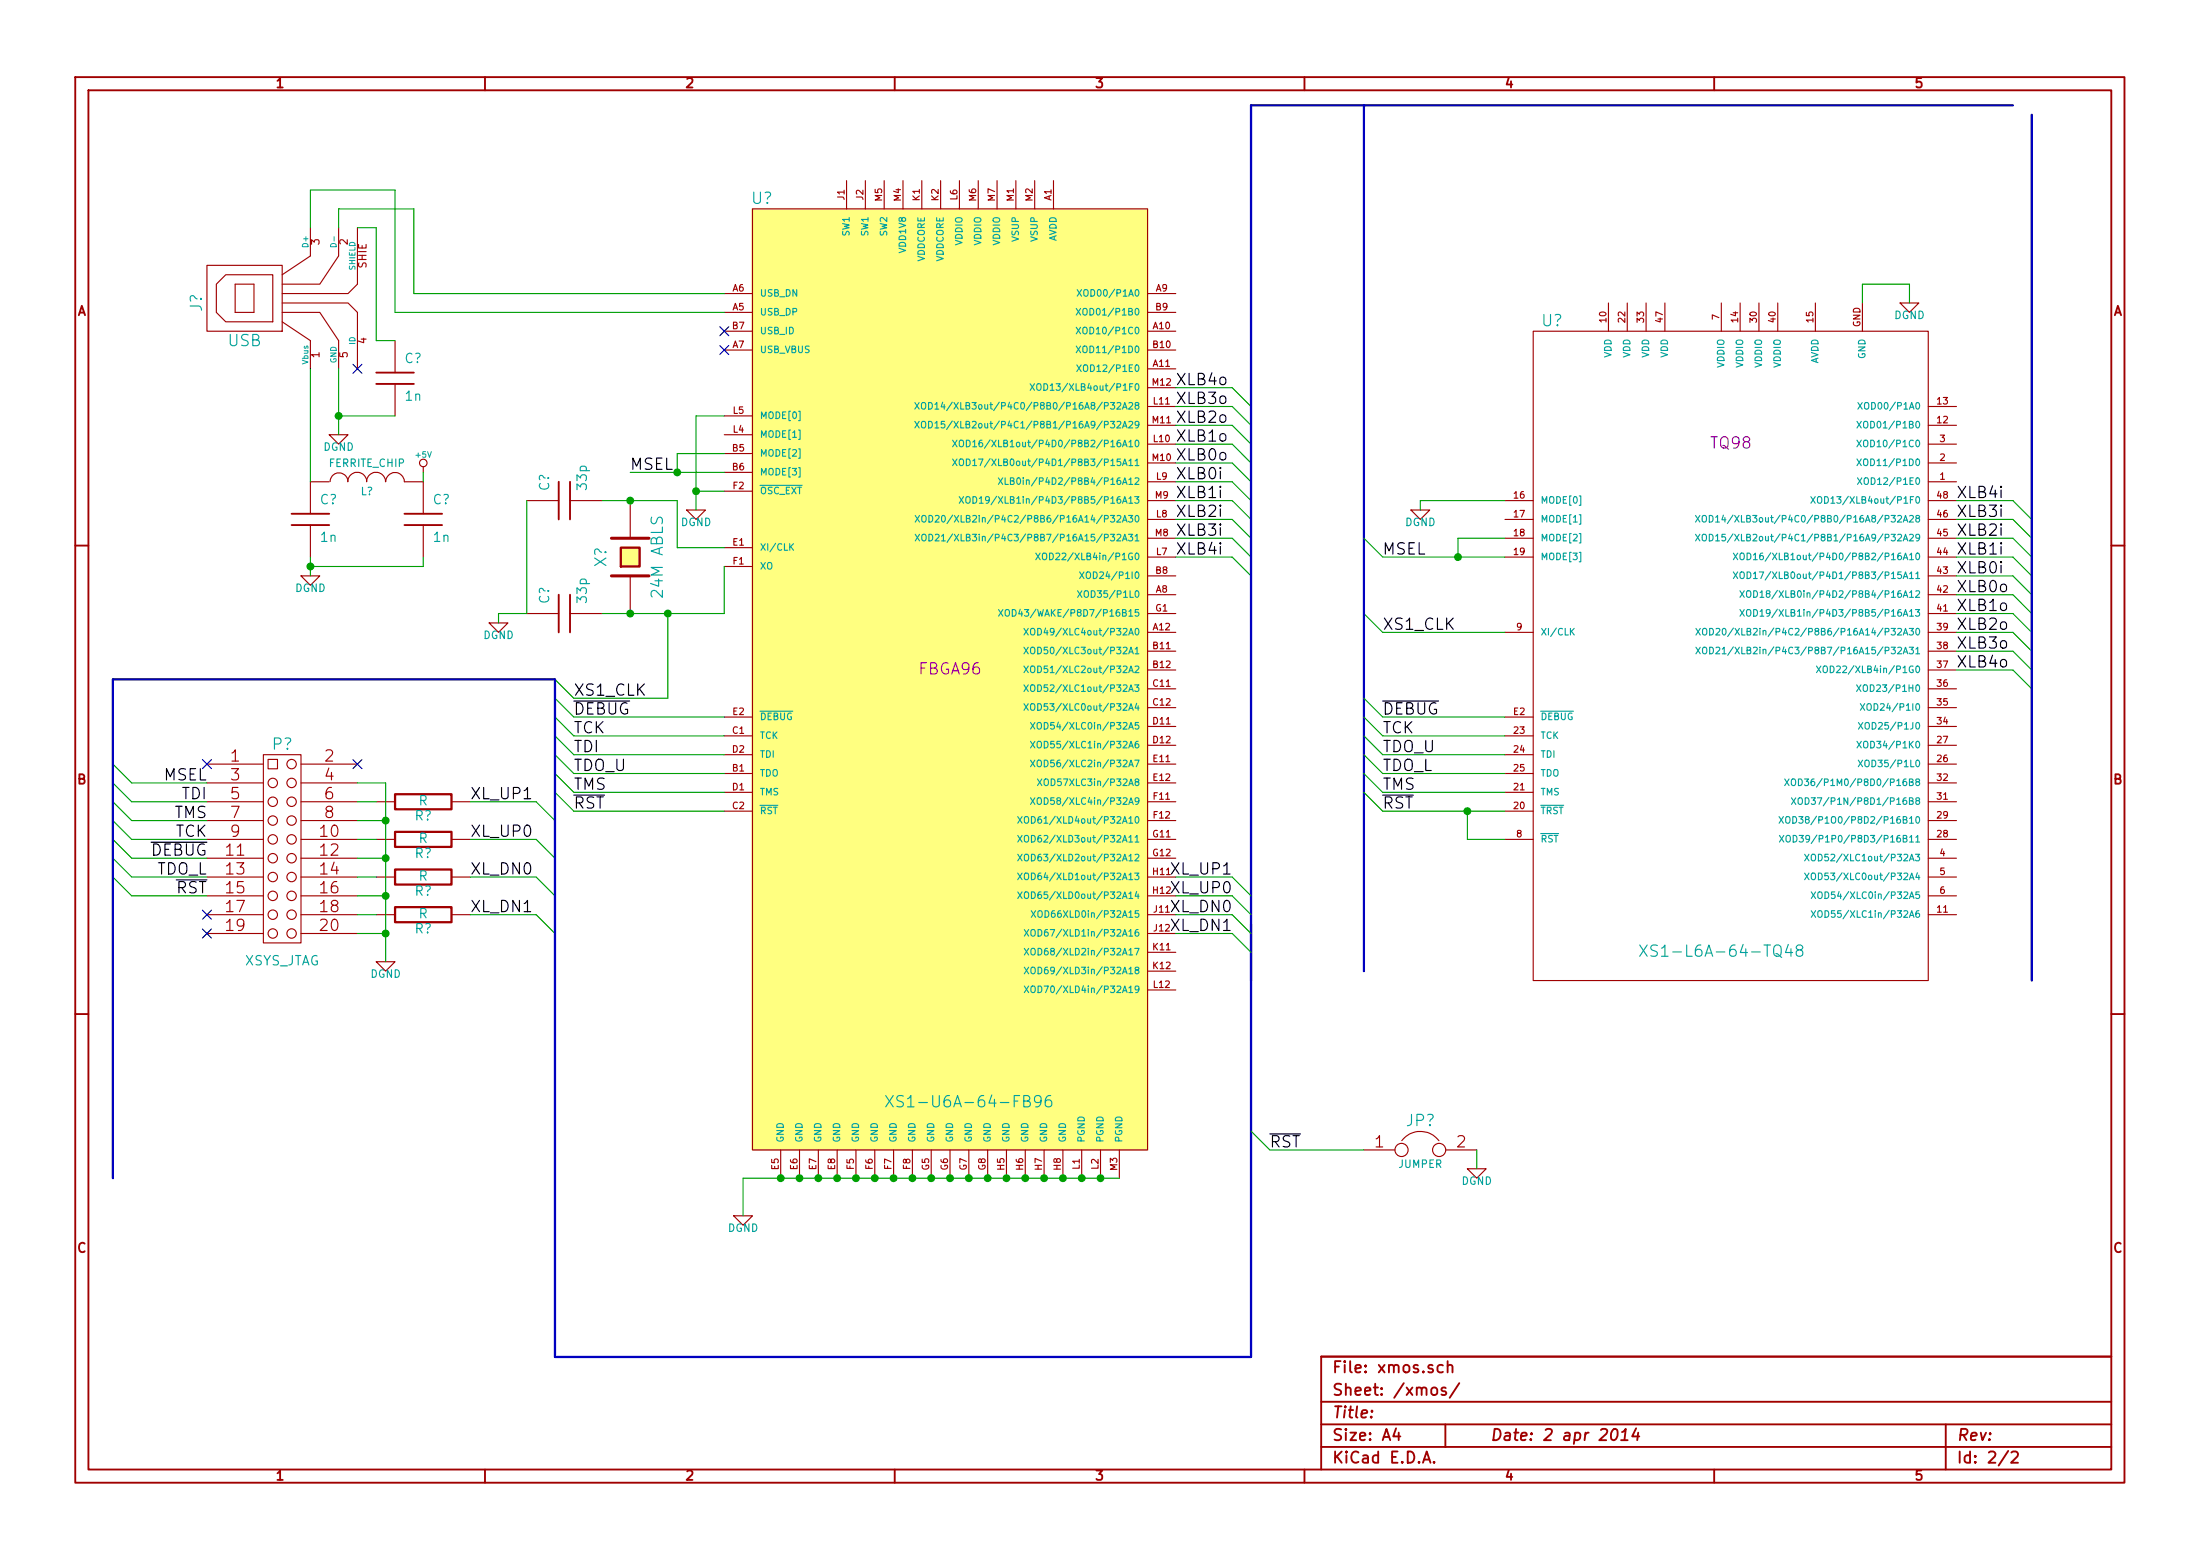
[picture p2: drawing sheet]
<svg xmlns="http://www.w3.org/2000/svg" width="297mm" height="210mm" viewBox="0 0 297 210" stroke-linecap="round" stroke-linejoin="round" font-family="sans-serif">
<g fill="none" stroke="#a00000" stroke-width=".25">
<path d="M10.2 10.4h276.6v189.7h-276.6zM11.9 12.2h273.2v186.1h-273.2zM65.5 10.4v1.8M120.8 10.4v1.8M176.1 10.4v1.8M231.4 10.4v1.8M50.8 51.8h5.1M50.8 50.3h5.1M10.2 73.6h1.7M39.4 70.9h5M39.4 69.3h5M54.6 70.9h5.1"/>
<path d="M54.6 69.3h5.1M75.4 65v5.1M77 65v5.1M285.1 73.6h1.7M75.4 80.3v5M77 80.3v5M10.2 136.8h1.7M285.1 136.8h1.7M65.5 198.3v1.8M120.8 198.3v1.8M176.1 198.3v1.8M178.4 189.2h106.7"/>
<path d="M178.4 195.3h106.7M178.4 192.2h106.7M185.2 190.4h.1l-.1 .1v-.1v.1M188.5 192.8l-.4 1h1M188.8 193.3v1.1M192.1 197.4l.5-1.5 .5 1.5M192.3 197h.7M193.3 187.4a.42 .42 0 0 1 .4-.2 .42 .42 0 0 1 .4 .3v.5a.43 .43 0 0 1-.5 .3 .43 .43 0 0 1-.4-.3zM193.6 197.3h.1l-.1 .1-.1-.1h.1v.1M194.8 184.3a.48 .48 0 0 0-.6 0l-.1 .6a.48 .48 0 0 0 .7 .2M195.1 192.2v3.1M195.2 187.3l-.4-.1-.2 .3 .1 .2 .5 .1 .1 .2-.1 .2-.1 .1-.5-.1"/>
<path d="M195.5 184.3a.38 .38 0 0 1 .6 .1v.8M195.5 183.7v1.5M197 186.7l-1.3 1.9M217.8 193a.35 .35 0 0 1 .3-.2 .35 .35 0 0 1 .3 .3 .87 .87 0 0 1-.6 1.3l-.1-.1a1.14 1.14 0 0 1 .1-1.3zM218.9 194.4h.9M219 193.3l.5-.5-.2 1.6M220.9 192.8l-.5 1h.9M221.2 193.3l-.1 1.1M231.4 198.3v1.8M262.7 192.2v6.1M271.1 195.8l-1.3 2M271.6 196l.2-.1h.4l.2 .1 .1 .3-.1 .2-.9 .9h1"/>
<path d="M285.1 183.1h-106.7v15.2"/>
</g>
<g fill="none" stroke="#a00000" stroke-width=".15">
<path d="M27.9 35.8h10.2v8.9h-10.2zM30.5 37.1h6.3v6.3h-6.3l-1.3-1.2v-3.9zM31.7 38.3v3.9zM31.7 38.3h2.6zM34.3 38.3v3.9zM41.9 30.7v3.8l-3.8 2.6M45.7 30.7v3.8l-2.5 3.8h-5.1M48.3 30.7v7.6l-1.3 1.3h-8.9M97.8 39.6h3.8M101.6 28.2h53.3v127h-53.3zM114.3 24.4v3.8M116.8 24.4v3.8"/>
<path d="M119.4 24.4v3.8M121.9 24.4v3.8M124.5 24.4v3.8M127 24.4v3.8M129.5 24.4v3.8M132.1 24.4v3.8M134.6 24.4v3.8M137.2 24.4v3.8M139.7 24.4v3.8M142.2 24.4v3.8M154.9 39.6h3.8M31.7 42.2h2.6z"/>
<path d="M31.7 42.2h.1M38.1 43.4l3.8 2.6v3.8M38.1 40.9h8.9l1.3 1.3v7.6M38.1 42.2h5.1l2.5 3.8v3.8M44.4 58.7h2.6l-1.3 1.2zM53.3 46v4.3M53.3 51.8v4.3M97.8 58.7h3.8M97.8 42.2h3.8M97.8 56.1h3.8M97.8 47.2h3.8M97.8 44.7h3.8"/>
<path d="M154.9 42.2h3.8M154.9 47.2h3.8M154.9 44.7h3.8M154.9 59.9h3.8M154.9 49.8h3.8M154.9 54.9h3.8M154.9 57.4h3.8M154.9 52.3h3.8M207 44.7h53.3v87.6h-53.3zM217.2 40.9v3.8M219.7 40.9v3.8M222.2 40.9v3.8"/>
<path d="M224.8 40.9v3.8M232.4 40.9v3.8M234.9 40.9v3.8M237.5 40.9v3.8M240 40.9v3.8M245.1 40.9v3.8M251.5 40.9v3.8M256.5 40.9h2.6l-1.3 1.3zM260.3 59.9h3.9M260.3 54.9h3.9M260.3 57.4h3.9M40.6 77.7h2.6l-1.3 1.3z"/>
<path d="M41.9 70.9v4.3M44.4 65h-2.5v4.3M44.6 65a1.19 1.19 0 0 1 1.2-1.2 1.19 1.19 0 0 1 1.2 1.2M47 65a1.27 1.27 0 0 1 1.2-1.3 1.27 1.27 0 0 1 1.3 1.3M49.5 65a1.27 1.27 0 0 1 1.3-1.3 1.27 1.27 0 0 1 1.2 1.3M52.1 65a1.24 1.24 0 0 1 1.3-1.2 1.24 1.24 0 0 1 1.2 1.2M54.6 65h2.5v4.3M57.1 63v.7M57.1 70.9v4.3M71.1 67.6h4.3M77 67.6h4.3M85.1 67.6v5"/>
<path d="M85.1 77.7v5.1M92.7 68.8h2.5l-1.2 1.3zM97.8 73.9h3.8M97.8 76.4h3.8M97.8 66.3h3.8M97.8 61.2h3.8M97.8 63.7h3.8M154.9 75.2h3.8M154.9 77.7h3.8M154.9 70.1h3.8M154.9 72.6h3.8M154.9 65h3.8"/>
<path d="M154.9 67.6h3.8M154.9 62.5h3.8M190.5 68.8h2.5l-1.2 1.3zM203.2 75.2h3.8M203.2 70.1h3.8M203.2 72.6h3.8M203.2 67.6h3.8M260.3 75.2h3.9M260.3 77.7h3.9M260.3 70.1h3.9M260.3 72.6h3.9M260.3 65h3.9"/>
<path d="M260.3 67.6h3.9M260.3 62.5h3.9M66 84.1h2.6l-1.3 1.2zM71.1 82.8h4.3M77 82.8h4.3M97.8 99.3h3.8M97.8 96.8h3.8M154.9 82.8h3.8M154.9 80.3h3.8M154.9 87.9h3.8M154.9 93h3.8M154.9 98h3.8"/>
<path d="M154.9 85.3h3.8M154.9 90.4h3.8M154.9 95.5h3.8M203.2 99.3h3.8M203.2 96.8h3.8M203.2 85.3h3.8M260.3 82.8h3.9M260.3 80.3h3.9M260.3 87.9h3.9M260.3 93h3.9M260.3 98h3.9M260.3 85.3h3.9"/>
<path d="M260.3 90.4h3.9M260.3 95.5h3.9M27.9 103.1h7.7M27.9 108.2h7.7M27.9 113.3h7.7M27.9 118.4h7.7M27.9 105.7h7.7M27.9 110.7h7.7M27.9 115.8h7.7M35.6 101.8h5v25.4h-5zM36.2 102.5h1.3v1.3h-1.3zM40.6 103.1h7.7"/>
<path d="M40.6 108.2h7.7M40.6 113.3h7.7M40.6 118.4h7.7M40.6 105.7h7.7M40.6 110.7h7.7M40.6 115.8h7.7M50.8 108.2h2.5M50.8 113.3h2.5M50.8 118.4h2.5M61 108.2h2.5M61 113.3h2.5M61 118.4h2.5"/>
<path d="M97.8 104.4h3.8M97.8 106.9h3.8M97.8 109.5h3.8M97.8 101.8h3.8M154.9 103.1h3.8M154.9 108.2h3.8M154.9 113.3h3.8M154.9 118.4h3.8M154.9 100.6h3.8M154.9 105.7h3.8M154.9 110.7h3.8M154.9 115.8h3.8"/>
<path d="M203.2 104.4h3.8M203.2 106.9h3.8M203.2 109.5h3.8M203.2 101.8h3.8M203.2 113.3h3.8M260.3 103.1h3.9M260.3 108.2h3.9M260.3 113.3h3.9M260.3 118.4h3.9M260.3 100.6h3.9M260.3 105.7h3.9M260.3 110.7h3.9"/>
<path d="M260.3 115.8h3.9M27.9 123.4h7.7M27.9 120.9h7.7M27.9 126h7.7M40.6 123.4h7.7M40.6 120.9h7.7M40.6 126h7.7M50.8 129.8h2.5l-1.2 1.3zM50.8 123.4h2.5M61 123.4h2.5M154.9 123.4h3.8M154.9 128.5h3.8"/>
<path d="M154.9 120.9h3.8M154.9 126h3.8M154.9 131.1h3.8M154.9 133.6h3.8M260.3 123.4h3.9M260.3 120.9h3.9M105.4 155.2v3.8M107.9 155.2v3.8M110.5 155.2v3.8M113 155.2v3.8M115.6 155.2v3.8M118.1 155.2v3.8"/>
<path d="M120.6 155.2v3.8M123.2 155.2v3.8M125.7 155.2v3.8M128.3 155.2v3.8M130.8 155.2v3.8M133.3 155.2v3.8M135.9 155.2v3.8M138.4 155.2v3.8M141 155.2v3.8M143.5 155.2v3.8M146 155.2v3.8M148.6 155.2v3.8"/>
<path d="M151.1 155.2v3.8M184.1 155.2h4.2M189.3 153.9a3.2 3.2 0 0 1 5 0M195.2 155.2h4.2M198.1 157.7h2.6l-1.3 1.3zM99.1 164.1h2.5l-1.3 1.2z"/>
<circle cx="57.2" cy="62.5" r=".51"/>
<circle cx="36.8" cy="113.3" r=".63"/>
<circle cx="36.8" cy="110.7" r=".63"/>
<circle cx="36.8" cy="108.2" r=".63"/>
<circle cx="36.8" cy="118.4" r=".63"/>
<circle cx="36.8" cy="115.8" r=".63"/>
<circle cx="36.8" cy="105.7" r=".63"/>
<circle cx="39.4" cy="113.3" r=".63"/>
<circle cx="39.4" cy="108.2" r=".63"/>
<circle cx="39.4" cy="103.1" r=".63"/>
<circle cx="39.4" cy="115.8" r=".63"/>
<circle cx="39.4" cy="110.7" r=".63"/>
<circle cx="39.4" cy="118.4" r=".63"/>
<circle cx="39.4" cy="105.7" r=".63"/>
<circle cx="36.8" cy="120.9" r=".63"/>
<circle cx="36.8" cy="123.4" r=".63"/>
<circle cx="36.8" cy="126" r=".63"/>
<circle cx="39.4" cy="123.4" r=".63"/>
<circle cx="39.4" cy="126" r=".63"/>
<circle cx="39.4" cy="120.9" r=".63"/>
<circle cx="189.2" cy="155.2" r=".89"/>
<circle cx="194.3" cy="155.2" r=".89"/>
</g>
<g fill="#ffff80" stroke="#ffff80" stroke-width=".25">
<path d="M101.6 28.2h53.3v127h-53.3z"/>
<path d="M83.8 73.9h2.6v2.5h-2.6z"/>
</g>
<g fill="none" stroke="#00a0a0" stroke-width=".15">
<path d="M145.4 39.1l.6 .9M146 39.1l-.6 .9M123.5 54.3l.6 .9M123.5 56.9l.6 .9M124.1 54.3l-.6 .9M124.1 56.9l-.6 .9M124.4 54.5l.2-.2 .3 .1a.6 .6 0 0 1-.1 .8 .31 .31 0 0 1-.4-.3zM124.4 57l.2-.1h.3a.6 .6 0 0 1-.1 .9 .31 .31 0 0 1-.4-.4zM125.4 54.3a.46 .46 0 0 1 .5 .3 .46 .46 0 0 1-.2 .6h-.3zM125.4 56.9a.46 .46 0 0 1 .5 .2 .46 .46 0 0 1-.2 .6l-.3 .1zM126.2 54.6l.3-.3v.9M126.2 57.1l.3-.2v.9"/>
<path d="M126.2 55.2h.5M126.2 57.8h.5M127.3 54.3l-.2 .6h.5M127.5 54.6v.6M127.5 56.9h-.4v.4l.3-.1 .2 .2v.2l-.2 .2-.3-.1M128.6 54.3l-.8 1.1M128.6 56.8l-.8 1.2M128.6 59.4l.6 .9M129.2 59.4l-.6 .9M129.5 59.5l.2-.1h.3a.6 .6 0 0 1-.1 .9 .31 .31 0 0 1-.4-.3zM130.5 59.4a.46 .46 0 0 1 .5 .3 .46 .46 0 0 1-.2 .5l-.3 .1zM131.3 59.7l.3-.3v.9"/>
<path d="M132.6 59.4h-.3a.67 .67 0 0 0 0 .9l.3-.1 .1-.3-.2-.2h-.2l-.1 .2M139.1 51.8l.6 .9M139.7 51.8l-.6 .9M140 51.9l.2-.1h.2a.6 .6 0 0 1 0 .9 .31 .31 0 0 1-.4-.3zM145.3 41.6l.6 .9M145.3 44.2l.6 .9M145.3 46.7l.6 .9M145.4 49.2l.6 .9M145.9 41.6l-.6 .9M145.9 44.2l-.6 .9M145.9 46.7l-.6 .9M146 49.2l-.6 .9"/>
<path d="M153.4 54.7l-.1-.1v-.2h.4l.1 .1-.1 .1-.4 .1v.2v.2l.1 .1h.2l.2-.2v-.1l-.2-.2M153.8 57.2l-.2 .2h-.3v-.5h.3l.2 .1-.1 .5-.2 .3h-.2M250.7 59.4l.6 .9M250.7 56.9l.6 .9M250.9 54.3l.5 .9M251.3 59.4l-.6 .9M251.3 56.9l-.6 .9M251.4 54.3l-.5 .9M102.6 65.5h5.7M106.8 73.8l.3 .5M107.1 73.4l-.5 .5M123.6 69.6l.6 .9"/>
<path d="M123.6 72.1l.6 .9M124.2 69.6l-.6 .9M124.2 72.1l-.6 .9M124.5 69.7l.2-.1h.2a.6 .6 0 0 1-.1 .9 .31 .31 0 0 1-.3-.4zM124.5 72.2l.2-.1h.2a.6 .6 0 0 1-.1 .9 .31 .31 0 0 1-.3-.3zM125.4 69.6a.46 .46 0 0 1 .5 .2 .46 .46 0 0 1-.1 .6l-.4 .1zM125.4 72.1a.46 .46 0 0 1 .5 .3 .46 .46 0 0 1-.1 .5l-.4 .1zM126.3 69.6h.4l.1 .2-.6 .7h.6M126.3 72.2l.4-.1 .1 .3-.6 .6h.6M127.1 72.4l.3-.3v.9M127.1 73h.5M127.3 69.6a.47 .47 0 0 1 .3 .4 .47 .47 0 0 1-.3 .5 .63 .63 0 0 1 0-.9z"/>
<path d="M128.6 69.5l-.7 1.2M128.6 72.1l-.7 1.1M128.6 61.9l.6 .9M129.2 61.9l-.6 .9M129.5 67l.6 .9M129.6 62h.4a.6 .6 0 0 1-.1 .8 .31 .31 0 0 1-.4-.3v-.4zM130.1 67l-.6 .9M130.5 61.9a.46 .46 0 0 1 .5 .3 .46 .46 0 0 1-.2 .6h-.3zM130.5 67.1h.4a.6 .6 0 0 1-.1 .8 .31 .31 0 0 1-.4-.3v-.4zM131.3 62.2l.3-.3v.9M131.3 60.3h.6M131.3 62.8h.6"/>
<path d="M131.4 67a.46 .46 0 0 1 .5 .3 .46 .46 0 0 1-.2 .6h-.3zM132.1 61.9h.6l-.4 .9M132.2 67.3l.3-.3v.9M132.2 67.9h.5M133.6 67.4l-.2 .2-.3-.1v-.4l.3-.1 .2 .2-.1 .5-.2 .2h-.2M134.8 64.5l.6 .9M135.4 64.5l-.6 .9M135.7 64.5v.9h.4M136.4 64.9h.4l.1-.2v-.1l-.5-.1v.9h.4l.1-.1v-.2l-.2-.2M137.4 64.6l.1-.1a.47 .47 0 0 1 .3 .4 .47 .47 0 0 1-.3 .5l-.2-.2zM139.9 74.6l.5 .9M140.4 74.6l-.5 .9"/>
<path d="M140.8 74.8l.1-.2 .3 .1a.6 .6 0 0 1-.1 .8 .31 .31 0 0 1-.4-.3zM145.5 79.7l.6 .9M145.8 77.2l.6 .9M146.1 79.7l-.6 .9M146.4 77.2l-.6 .9M153.3 73h.5M153.3 62.8h.5M228.9 72.1l.6 .9M228.9 69.6l.6 .9M229.5 72.1l-.6 .9M229.5 69.6l-.6 .9M229.8 72.2l.2-.1h.3a.6 .6 0 0 1-.1 .9 .31 .31 0 0 1-.4-.3z"/>
<path d="M229.8 69.7l.2-.1h.3a.6 .6 0 0 1-.1 .9 .31 .31 0 0 1-.4-.4zM230.8 72.1a.46 .46 0 0 1 .5 .3 .46 .46 0 0 1-.2 .5l-.3 .1zM230.8 69.6a.46 .46 0 0 1 .5 .2 .46 .46 0 0 1-.2 .6l-.3 .1zM231.6 72.4l.3-.3v.9M231.6 69.8l.3-.2v.9M231.6 73h.6M231.6 70.5h.6M232.7 69.5l-.2 .6h.5M232.9 69.8v.7M232.9 72.1h-.4v.4l.1-.1 .3 .1 .1 .3-.2 .2-.3-.1M234 72.1l-.8 1.1M234 69.5l-.8 1.2"/>
<path d="M234 77.2l.6 .9M234 74.6l.6 .9M234.6 77.2l-.6 .9M234.6 74.6l-.6 .9M234.9 79.7l.6 .9M234.9 77.3l.2-.1h.3a.6 .6 0 0 1-.1 .9 .31 .31 0 0 1-.4-.3zM234.9 74.8l.2-.2 .3 .1a.6 .6 0 0 1-.1 .8 .31 .31 0 0 1-.4-.3zM235.5 79.7l-.6 .9M235.8 79.9l.2-.2 .3 .1a.6 .6 0 0 1-.1 .8 .31 .31 0 0 1-.4-.3zM235.9 77.2a.46 .46 0 0 1 .5 .3 .46 .46 0 0 1-.2 .5l-.3 .1zM235.9 74.6a.46 .46 0 0 1 .5 .3 .46 .46 0 0 1-.2 .6h-.3zM236.8 77.4l.2-.2v.9"/>
<path d="M236.8 74.9l.2-.3v.9M236.8 78.1h.5M236.8 75.5h.5M236.8 79.7a.46 .46 0 0 1 .5 .3 .46 .46 0 0 1-.2 .6h-.3zM237.5 77.2h.6l-.4 .9M237.6 80l.3-.3v.9M238 74.6l-.3 .1a.67 .67 0 0 0 0 .8l.3-.1 .1-.2-.2-.2h-.2l-.1 .2M244.5 67l.6 .9M245.1 67l-.6 .9M245.4 67.2l.2-.2 .2 .1a.6 .6 0 0 1 0 .8 .31 .31 0 0 1-.4-.3zM250.7 61.9l.6 .9M250.8 64.5l.6 .9"/>
<path d="M251.3 61.9l-.6 .9M251.4 64.5l-.6 .9M258.7 78.1h.5M258.8 69.9l-.1-.1v-.2h.4l.1 .1-.1 .1-.4 .2v.1v.3l.1 .1h.2l.2-.2v-.2l-.2-.2M259.2 72.5l-.2 .1h-.3v-.4l.3-.1 .2 .2-.1 .5-.2 .2h-.2M102.6 96h4.4M134.8 82.3l.6 .9M135.4 82.3l-.6 .9M135.7 82.4l.2-.1h.3a.6 .6 0 0 1-.1 .9 .31 .31 0 0 1-.4-.4zM136.7 82.3a.46 .46 0 0 1 .5 .2 .46 .46 0 0 1-.2 .6l-.3 .1zM138.3 87.3l.5 .9M138.3 92.4l.5 .9"/>
<path d="M138.3 84.8l.5 .9M138.3 89.9l.5 .9M138.3 95l.5 .9M138.8 87.3l-.5 .9M138.8 92.4l-.5 .9M138.8 84.8l-.5 .9M138.8 89.9l-.5 .9M138.8 95l-.5 .9M139.1 97.5l.6 .9M139.2 90l.1-.1h.3a.6 .6 0 0 1-.1 .9 .31 .31 0 0 1-.4-.3zM139.2 95.1l.1-.1h.3a.6 .6 0 0 1-.1 .9 .31 .31 0 0 1-.4-.4zM139.3 87.4h.3a.6 .6 0 0 1-.1 .8 .31 .31 0 0 1-.4-.3l.1-.4z"/>
<path d="M139.3 92.5h.3a.6 .6 0 0 1-.1 .8 .31 .31 0 0 1-.4-.3l.1-.4zM139.3 84.8h.3a.6 .6 0 0 1-.1 .9 .31 .31 0 0 1-.4-.3l.1-.5zM139.7 97.5l-.6 .9M140.1 97.6l.1-.1h.3a.6 .6 0 0 1-.1 .9 .31 .31 0 0 1-.4-.3zM208 96h4.4M212.2 85.2l.3 .5M212.5 84.8l-.5 .5M229 87.3l.6 .9M229 84.8l.6 .9M229.6 87.3l-.6 .9M229.6 84.8l-.6 .9M229.9 87.5l.2-.2 .2 .1a.6 .6 0 0 1 0 .8 .31 .31 0 0 1-.4-.3z"/>
<path d="M229.9 84.9l.2-.1h.2a.6 .6 0 0 1 0 .9 .31 .31 0 0 1-.4-.3zM230.8 87.3a.46 .46 0 0 1 .6 .3 .46 .46 0 0 1-.2 .6h-.4zM230.8 84.8a.46 .46 0 0 1 .6 .3 .46 .46 0 0 1-.2 .5l-.4 .1zM231.7 87.4h.4l.1 .2-.6 .6h.6M231.7 84.9l.4-.1 .1 .3-.6 .6h.6M232.5 87.6l.3-.3v.9M232.5 88.2h.5M232.6 84.9l.1-.1a.47 .47 0 0 1 .4 .4 .47 .47 0 0 1-.4 .5l-.1-.2zM234 87.3l-.7 1.1M234 84.8l-.7 1.1M234.9 82.3l.6 .9M235.5 82.3l-.6 .9"/>
<path d="M235.8 82.4l.2-.1h.3a.6 .6 0 0 1-.1 .9 .31 .31 0 0 1-.4-.4zM236.8 82.3a.46 .46 0 0 1 .5 .2 .46 .46 0 0 1-.2 .6l-.3 .1zM237.6 82.5l.3-.2v.9M237.6 83.2h.6M237.6 80.6h.6M238.6 80.1l-.1-.1v-.2h.4l.1 .1-.1 .1-.3 .1-.1 .2v.2l.1 .1h.2l.2-.2v-.1l-.2-.2M239 82.6l-.2 .2h-.2l-.1-.5h.3l.2 .1-.1 .5-.2 .3h-.1M245.3 89.9l.5 .9M245.8 89.9l-.5 .9M246.2 90l.2-.1h.2a.6 .6 0 0 1-.1 .9 .31 .31 0 0 1-.3-.3zM250.7 92.4l.6 .9M250.9 97.5l.6 .9"/>
<path d="M251.2 95l.6 .9M251.3 92.4l-.6 .9M251.5 97.5l-.6 .9M251.8 95l-.6 .9M258.7 88.2h.5M102.6 108.7h2.4M137.4 112.7l.6 .9M137.4 117.8l.6 .9M137.4 110.2l.6 .9M137.4 115.3l.6 .9M138 112.7l-.6 .9M138 117.8l-.6 .9"/>
<path d="M138 110.2l-.6 .9M138 115.3l-.6 .9M138.3 112.9l.2-.2 .3 .1a.6 .6 0 0 1-.1 .8 .31 .31 0 0 1-.4-.3zM138.3 118l.2-.2 .3 .1a.6 .6 0 0 1-.1 .8 .31 .31 0 0 1-.4-.3zM138.3 110.3l.2-.1h.3a.6 .6 0 0 1-.1 .9 .31 .31 0 0 1-.4-.3zM138.3 115.4l.2-.1h.3a.6 .6 0 0 1-.1 .9 .31 .31 0 0 1-.4-.3zM139.1 102.6l.6 .9M139.1 107.7l.6 .9M139.1 100l.6 .9M139.7 102.6l-.6 .9M139.7 107.7l-.6 .9M139.7 100l-.6 .9"/>
<path d="M140.1 102.7l.1-.1h.3a.6 .6 0 0 1-.1 .9 .31 .31 0 0 1-.4-.3zM140.1 105.1l.6 .9M140.2 107.7h.3a.6 .6 0 0 1-.1 .9 .31 .31 0 0 1-.4-.4l.1-.4zM140.2 100.1h.3a.6 .6 0 0 1-.1 .8 .31 .31 0 0 1-.4-.3l.1-.4zM140.7 105.1l-.6 .9M141 105.3l.2-.2 .2 .1a.6 .6 0 0 1 0 .8 .31 .31 0 0 1-.4-.3zM208 108.7h3.1M208 112.5h2.4M240.2 110.2l.6 .9M240.3 112.7l.5 .9M240.8 110.2l-.6 .9M240.8 112.7l-.5 .9"/>
<path d="M241 105.1l.6 .9M241.1 110.3l.2-.1h.3a.6 .6 0 0 1-.1 .9 .31 .31 0 0 1-.4-.3zM241.3 112.8h.3a.6 .6 0 0 1-.1 .8 .31 .31 0 0 1-.4-.3l.1-.4zM241.6 105.1l-.6 .9M241.9 105.3l.2-.2 .2 .1a.6 .6 0 0 1-.1 .8 .31 .31 0 0 1-.3-.3zM241.9 107.7l.6 .9M242.1 110.2a.46 .46 0 0 1 .5 .3 .46 .46 0 0 1-.2 .5l-.3 .1zM242.1 112.7a.46 .46 0 0 1 .5 .3 .46 .46 0 0 1-.1 .6h-.4zM242.5 107.7l-.6 .9M242.8 107.8l.2-.1h.2a.6 .6 0 0 1 0 .9 .31 .31 0 0 1-.4-.4zM242.8 105.1a.46 .46 0 0 1 .5 .3 .46 .46 0 0 1-.1 .6h-.4zM242.9 110.2h.5l-.3 .3 .3 .1v.4l-.1 .1-.4-.1"/>
<path d="M242.9 112.7h.6l-.3 .4 .2 .1v.3l-.1 .1-.4-.1M243.6 105.1h.6l-.3 .4h.2v.4l-.1 .1-.4-.1M243.7 115.3l.5 .9M243.7 117.8l.5 .9M243.7 107.7a.46 .46 0 0 1 .6 .2 .46 .46 0 0 1-.2 .6l-.4 .1zM244.2 115.3l-.5 .9M244.2 117.8l-.5 .9M244.6 118l.2-.2 .2 .1a.6 .6 0 0 1-.1 .8 .31 .31 0 0 1-.3-.3zM244.7 115.3h.3a.6 .6 0 0 1-.1 .9 .31 .31 0 0 1-.3-.3v-.5zM250.7 100l.6 .9M250.9 102.6l.6 .9M251.3 100l-.6 .9"/>
<path d="M251.5 102.6l-.6 .9M137.4 120.4l.6 .9M138 120.4l-.6 .9M138.3 128l.6 .9M138.3 125.4l.6 .9M138.3 130.5l.6 .9M138.3 133.1l.6 .9M138.3 120.5l.2-.1h.3a.6 .6 0 0 1-.1 .9 .31 .31 0 0 1-.4-.4zM138.9 128l-.6 .9M138.9 125.4l-.6 .9M138.9 130.5l-.6 .9M138.9 133.1l-.6 .9"/>
<path d="M139.2 128.1l.2-.1h.2a.6 .6 0 0 1 0 .9 .31 .31 0 0 1-.4-.3zM139.2 125.6l.2-.2 .2 .1a.6 .6 0 0 1 0 .8 .31 .31 0 0 1-.4-.3zM139.2 130.7l.2-.2 .2 .1a.6 .6 0 0 1 0 .8 .31 .31 0 0 1-.4-.3zM139.2 133.2l.2-.1h.2a.6 .6 0 0 1 0 .9 .31 .31 0 0 1-.4-.4zM139.2 122.9l.6 .9M139.8 122.9l-.6 .9M140.2 123l.1-.1h.3a.6 .6 0 0 1-.1 .9 .31 .31 0 0 1-.4-.3zM221.4 127.5l1 1.6M222.4 127.5l-1 1.6M241.5 127.5l-.4 1h.9M241.8 128v1.1M242.8 128.2l-.3-.3 .1-.2a.48 .48 0 0 1 .7 0l.1 .2a.47 .47 0 0 1-.6 .3l-.3 .3v.3a.48 .48 0 0 0 .5 .3 .48 .48 0 0 0 .4-.3v-.3l-.3-.3"/>
<path d="M244.6 120.4l.5 .9M244.6 122.9l.5 .9M245.1 120.4l-.5 .9M245.1 122.9l-.5 .9M245.5 120.5l.1-.1h.3a.6 .6 0 0 1-.1 .9 .31 .31 0 0 1-.4-.4zM245.5 123l.1-.1h.3a.6 .6 0 0 1-.1 .9 .31 .31 0 0 1-.4-.3zM119.6 147.8l1 1.6M120.6 147.8l-1 1.6M122 147.9a.62 .62 0 0 0-.8 .1 .36 .36 0 0 0 .2 .6 .53 .53 0 0 1 .6 .5l-.1 .1a.68 .68 0 0 1-.8 .1M140.6 148.5l-.1 .2a.5 .5 0 0 1-.8-.2l.1-.5a.48 .48 0 0 1 .7 0 1.16 1.16 0 0 1-.2 1.3l-.5 .1M141.9 147.8a.62 .62 0 0 0-.8 .7v.6a.48 .48 0 0 0 .5 .3 .48 .48 0 0 0 .4-.3l-.1-.5a.48 .48 0 0 0-.7 0l-.1 .1"/>
</g>
<g fill="none" stroke="#00a000" stroke-width=".15">
<path d="M41.9 30.7v-5.1h11.4v16.6h44.5M45.7 30.7v-2.5h10.2v11.4h41.9M48.3 30.7h2.5v15.3h2.5M41.9 49.8v15.2M45.7 49.8v8.9M45.7 56.1h7.6M97.8 56.1h-3.8v12.7M158.7 52.3h7.7l2.5 2.6M158.7 54.9h7.7l2.5 2.5M158.7 57.4h7.7l2.5 2.5M158.7 59.9h7.7l2.5 2.6M251.5 40.9v-2.6h6.3v2.6"/>
<path d="M41.9 75.2v2.5M57.1 63.7v1.3M57.1 75.2v1.2h-15.2M71.1 67.6v15.2h-3.8v1.3M81.3 67.6h10.1v6.3h6.4M85.1 63.7h12.7M91.4 61.2h6.4M94 66.3h3.8M97.8 76.4v6.4h-16.5M158.7 62.5h7.7l2.5 2.5M158.7 65h7.7l2.5 2.6M158.7 67.6h7.7l2.5 2.5"/>
<path d="M158.7 70.1h7.7l2.5 2.5M158.7 72.6h7.7l2.5 2.6M158.7 75.2h7.7l2.5 2.5M184.1 72.6l2.6 2.6h16.5M203.2 67.6h-11.4v1.2M203.2 72.6h-6.4v2.6M264.2 67.6h7.6l2.5 2.5M264.2 70.1h7.6l2.5 2.5M264.2 72.6h7.6l2.5 2.6M264.2 75.2h7.6l2.5 2.5M264.2 77.7h7.6l2.5 2.6M74.9 94.2l2.6 2.6h20.3"/>
<path d="M74.9 96.8l2.6 2.5h20.3M74.9 99.3l2.6 2.5h20.3M90.2 82.8v11.4h-12.7l-2.6-2.5M184.1 82.8l2.6 2.5h16.5M184.1 99.3l2.6 2.5h16.5M184.1 96.8l2.6 2.5h16.5M184.1 94.2l2.6 2.6h16.5M264.2 80.3h7.6l2.5 2.5M264.2 82.8h7.6l2.5 2.5M264.2 85.3h7.6l2.5 2.6M264.2 87.9h7.6l2.5 2.5M264.2 90.4h7.6l2.5 2.6"/>
<path d="M15.2 103.1l2.6 2.6h10.1M15.2 105.7l2.6 2.5h10.1M15.2 108.2l2.6 2.5h10.1M15.2 110.7l2.6 2.6h10.1M15.2 113.3l2.6 2.5h10.1M15.2 115.8l2.6 2.6h10.1M15.2 118.4l2.6 2.5h10.1M48.3 118.4h2.5M48.3 115.8h3.8M48.3 113.3h2.5M48.3 110.7h3.8M48.3 108.2h2.5"/>
<path d="M48.3 105.7h3.8v24.1M63.5 108.2h8.9l2.5 2.5M63.5 113.3h8.9l2.5 2.5M63.5 118.4h8.9l2.5 2.5M74.9 101.8l2.6 2.6h20.3M74.9 104.4l2.6 2.5h20.3M74.9 106.9l2.6 2.6h20.3M158.7 118.4h7.7l2.5 2.5M184.1 106.9l2.6 2.6h16.5M184.1 104.4l2.6 2.5h16.5M184.1 101.8l2.6 2.6h16.5M198.1 109.5v3.8h5.1"/>
<path d="M48.3 120.9h3.8M48.3 126h3.8M48.3 123.4h2.5M63.5 123.4h8.9l2.5 2.6M158.7 120.9h7.7l2.5 2.5M158.7 126h7.7l2.5 2.5M158.7 123.4h7.7l2.5 2.6M151.1 159h-50.8v5.1M168.9 152.6l2.5 2.6h12.7M199.4 155.2v2.5"/>
</g>
<path d="M77.5 94.6h7.5M186.7 94.6h7.5M20.4 113.7h7.5M23.8 118.7h4.1M77.5 107.3h4.1M186.7 107.3h4.1M171.4 153h4.2" fill="none" stroke="#000" stroke-width=".15"/>
<path d="M83.8 73.9h2.6v2.5h-2.6zM53.3 107.2h7.7v2h-7.7zM53.3 112.3h7.7v2h-7.7zM53.3 117.3h7.7v2.1h-7.7zM53.3 122.4h7.7v2.1h-7.7z" fill="none" stroke="#a00000" stroke-width=".3"/>
<g fill="none" stroke="#0000c0" stroke-width=".15">
<path d="M47.7 49.2l1.2 1.2M48.9 49.2l-1.2 1.2M97.2 44.1l1.2 1.2M97.2 46.6l1.2 1.2M98.4 44.1l-1.2 1.2M98.4 46.6l-1.2 1.2M27.3 102.5l1.2 1.2M28.5 102.5l-1.2 1.2M47.7 102.5l1.2 1.2M48.9 102.5l-1.2 1.2M27.3 125.4l1.2 1.2M27.3 122.8l1.2 1.2"/>
<path d="M28.5 122.8l-1.2 1.2M28.5 125.4l-1.2 1.2"/>
</g>
<path d="M82.5 77.7h5.1M82.5 72.6h5.1" fill="none" stroke="#a00000" stroke-width=".41"/>
<g fill="#00a000" stroke="#00a000" stroke-width=".25">
<circle cx="105.4" cy="159" r=".41"/>
<circle cx="107.9" cy="159" r=".41"/>
<circle cx="110.5" cy="159" r=".41"/>
<circle cx="113" cy="159" r=".41"/>
<circle cx="115.6" cy="159" r=".41"/>
<circle cx="118.1" cy="159" r=".41"/>
<circle cx="120.6" cy="159" r=".41"/>
<circle cx="123.2" cy="159" r=".41"/>
<circle cx="125.7" cy="159" r=".41"/>
<circle cx="128.3" cy="159" r=".41"/>
<circle cx="130.8" cy="159" r=".41"/>
<circle cx="133.3" cy="159" r=".41"/>
<circle cx="135.9" cy="159" r=".41"/>
<circle cx="138.4" cy="159" r=".41"/>
<circle cx="141" cy="159" r=".41"/>
<circle cx="143.5" cy="159" r=".41"/>
<circle cx="146" cy="159" r=".41"/>
<circle cx="148.6" cy="159" r=".41"/>
<circle cx="94" cy="66.3" r=".41"/>
<circle cx="45.7" cy="56.1" r=".41"/>
<circle cx="41.9" cy="76.4" r=".41"/>
<circle cx="52.1" cy="110.7" r=".41"/>
<circle cx="52.1" cy="115.8" r=".41"/>
<circle cx="52.1" cy="120.9" r=".41"/>
<circle cx="52.1" cy="126" r=".41"/>
<circle cx="85.1" cy="67.6" r=".41"/>
<circle cx="85.1" cy="82.8" r=".41"/>
<circle cx="91.4" cy="63.7" r=".41"/>
<circle cx="196.8" cy="75.2" r=".41"/>
<circle cx="198.1" cy="109.5" r=".41"/>
<circle cx="90.2" cy="82.8" r=".41"/>
</g>
<path d="M184.1 14.2v116.9M271.8 14.2h-102.9v168.9h-94v-91.4h-59.7v67.3M274.3 15.5v116.8" fill="none" stroke="#0000c0" stroke-width=".3"/>
<g font-size="2.1" fill="#00a0a0">
<text x="101.5" y="27.6">U?</text>
<text x="27.4" y="42.1" transform="rotate(-90 27.4 42.1)">J?</text>
<text x="30.8" y="46.8">USB</text>
<text x="208.2" y="44.1">U?</text>
<text x="82" y="76.5" transform="rotate(-90 82 76.5)">X?</text>
<text x="89.6" y="80.4" transform="rotate(-90 89.6 80.4)">24M ABLS</text>
<text x="36.8" y="101.3">P?</text>
<text x="223.5" y="129.2">XS1-L6A-64-TQ48</text>
<text x="121.8" y="149.5">XS1-U6A-64-FB96</text>
<text x="189.8" y="152.1">JP?</text>
</g>
<g font-size="2.1">
<text x="158.7" y="52.1">XLB4o</text>
<text x="158.7" y="54.6">XLB3o</text>
<text x="158.7" y="57.1">XLB2o</text>
<text x="158.7" y="59.7">XLB1o</text>
<text x="85.1" y="63.5">MSEL</text>
<text x="158.7" y="62.2">XLB0o</text>
<text x="158.7" y="64.8">XLB0i</text>
<text x="158.7" y="67.3">XLB1i</text>
<text x="158.7" y="69.8">XLB2i</text>
<text x="264.2" y="67.3">XLB4i</text>
<text x="264.2" y="69.8">XLB3i</text>
<text x="158.7" y="72.4">XLB3i</text>
<text x="158.7" y="74.9">XLB4i</text>
<text x="186.7" y="74.9">MSEL</text>
<text x="264.2" y="72.4">XLB2i</text>
<text x="264.2" y="74.9">XLB1i</text>
<text x="264.2" y="77.5">XLB0i</text>
<text x="264.2" y="80">XLB0o</text>
<text x="264.2" y="82.5">XLB1o</text>
<text x="186.7" y="85.1">XS1_CLK</text>
<text x="264.2" y="85.1">XLB2o</text>
<text x="264.2" y="87.6">XLB3o</text>
<text x="77.5" y="94">XS1_CLK</text>
<text x="264.2" y="90.2">XLB4o</text>
<text x="77.5" y="96.5">DEBUG</text>
<text x="77.5" y="99.1">TCK</text>
<text x="77.5" y="101.6">TDI</text>
<text x="186.7" y="96.5">DEBUG</text>
<text x="186.7" y="99.1">TCK</text>
<text x="186.7" y="101.6">TDO_U</text>
<text x="22" y="105.4">MSEL</text>
<text x="24.5" y="107.9">TDI</text>
<text x="63.5" y="107.9">XL_UP1</text>
<text x="77.5" y="106.7">TMS</text>
<text x="77.5" y="104.1">TDO_U</text>
<text x="186.7" y="104.1">TDO_L</text>
<text x="186.7" y="106.7">TMS</text>
<text x="23.5" y="110.5">TMS</text>
<text x="23.6" y="113">TCK</text>
<text x="63.5" y="113">XL_UP0</text>
<text x="77.5" y="109.2">RST</text>
<text x="186.7" y="109.2">RST</text>
<text x="20.3" y="115.6">DEBUG</text>
<text x="21" y="118.1">TDO_L</text>
<text x="63.5" y="118.1">XL_DN0</text>
<text x="158.3" y="118.1">XL_UP1</text>
<text x="23.7" y="120.6">RST</text>
<text x="63.5" y="123.2">XL_DN1</text>
<text x="158.2" y="123.2">XL_DN0</text>
<text x="158.2" y="125.7">XL_DN1</text>
<text x="158.3" y="120.6">XL_UP0</text>
<text x="171.4" y="154.9">RST</text>
</g>
<g font-size="2.1" fill="#a000a0">
<text x="231" y="60.6">TQ98</text>
<text x="124.1" y="91.1">FBGA96</text>
</g>
<g font-size="2.1" fill="#a00000">
<text x="31.2" y="102.9">1</text>
<text x="31.2" y="105.4">3</text>
<text x="31.2" y="107.9">5</text>
<text x="43.9" y="102.9">2</text>
<text x="43.9" y="105.4">4</text>
<text x="43.9" y="107.9">6</text>
<text x="31.2" y="110.5">7</text>
<text x="31.2" y="113">9</text>
<text x="43.3" y="113">10</text>
<text x="43.9" y="110.5">8</text>
<text x="30.6" y="115.6">11</text>
<text x="30.6" y="118.1">13</text>
<text x="43.3" y="115.6">12</text>
<text x="43.3" y="118.1">14</text>
<text x="30.6" y="120.6">15</text>
<text x="30.6" y="123.2">17</text>
<text x="30.6" y="125.7">19</text>
<text x="43.3" y="125.7">20</text>
<text x="43.3" y="120.6">16</text>
<text x="43.3" y="123.2">18</text>
<text x="185.6" y="154.9">1</text>
<text x="196.7" y="154.9">2</text>
<text x="179.9" y="185.4">File: xmos.sch</text>
<text x="179.9" y="191.5">Title:</text>
<text x="179.9" y="188.4">Sheet: /xmos/</text>
<text x="179.9" y="197.6">KiCad E.D.A.</text>
<text x="179.9" y="194.5">Size: A4</text>
<text x="201.2" y="194.5">Date: 2 apr 2014</text>
<text x="264.2" y="194.5">Rev:</text>
<text x="264.2" y="197.6">Id: 2/2</text>
</g>
<g font-size="1.8" fill="#a00000">
<text x="37.3" y="11.9">1</text>
<text x="92.7" y="11.9">2</text>
<text x="148" y="11.9">3</text>
<text x="203.3" y="11.9">4</text>
<text x="258.6" y="11.9">5</text>
<text x="10.4" y="42.7">A</text>
<text x="285.3" y="42.7">A</text>
<text x="10.4" y="105.9">B</text>
<text x="285.3" y="105.9">B</text>
<text x="10.4" y="169.1">C</text>
<text x="285.3" y="169.1">C</text>
<text x="37.3" y="199.8">1</text>
<text x="92.7" y="199.8">2</text>
<text x="148" y="199.8">3</text>
<text x="203.3" y="199.8">4</text>
<text x="258.6" y="199.8">5</text>
</g>
<g font-size="1.8" fill="#00a0a0">
<text x="54.6" y="49.1">C?</text>
<text x="54.8" y="54.1">1n</text>
<text x="43.2" y="68.1">C?</text>
<text x="58.4" y="68.1">C?</text>
<text x="74.2" y="66.3" transform="rotate(-90 74.2 66.3)">C?</text>
<text x="79.3" y="66" transform="rotate(-90 79.3 66)">33p</text>
<text x="43.3" y="73.2">1n</text>
<text x="58.6" y="73.2">1n</text>
<text x="74.2" y="81.5" transform="rotate(-90 74.2 81.5)">C?</text>
<text x="79.3" y="81.2" transform="rotate(-90 79.3 81.2)">33p</text>
<text x="56" y="110.8">R?</text>
<text x="56.5" y="108.8">R</text>
<text x="56.5" y="113.8">R</text>
<text x="56" y="115.9">R?</text>
<text x="56.5" y="118.9">R</text>
<text x="56" y="120.9">R?</text>
<text x="56.5" y="124">R</text>
<text x="32.9" y="130.3">XSYS_JTAG</text>
<text x="56" y="126">R?</text>
</g>
<g font-size="1.4" fill="#a00000">
<text x="43.2" y="33" transform="rotate(-90 43.2 33)">3</text>
<text x="47" y="33" transform="rotate(-90 47 33)">2</text>
<text x="49.5" y="36.2" transform="rotate(-90 49.5 36.2)">SHIE</text>
<text x="49.5" y="46.3" transform="rotate(-90 49.5 46.3)">4</text>
<text x="43.2" y="48.3" transform="rotate(-90 43.2 48.3)">1</text>
<text x="47" y="48.3" transform="rotate(-90 47 48.3)">5</text>
</g>
<g font-size="1.4" fill="#00a0a0">
<text x="255.7" y="43.1">DGND</text>
<text x="43.6" y="60.9">DGND</text>
<text x="44.4" y="63.1">FERRITE_CHIP</text>
<text x="48.7" y="66.9">L?</text>
<text x="91.9" y="71">DGND</text>
<text x="189.7" y="71">DGND</text>
<text x="39.8" y="79.9">DGND</text>
<text x="65.2" y="86.3">DGND</text>
<text x="50" y="132">DGND</text>
<text x="188.8" y="157.7">JUMPER</text>
<text x="197.3" y="159.9">DGND</text>
<text x="98.2" y="166.3">DGND</text>
</g>
<g font-size="1.2" fill="#a00000">
<text x="114" y="27" transform="rotate(-90 114 27)">J1</text>
<text x="116.6" y="27" transform="rotate(-90 116.6 27)">J2</text>
<text x="119.1" y="27.1" transform="rotate(-90 119.1 27.1)">M5</text>
<text x="121.7" y="27.1" transform="rotate(-90 121.7 27.1)">M4</text>
<text x="124.2" y="27.1" transform="rotate(-90 124.2 27.1)">K1</text>
<text x="126.7" y="27.1" transform="rotate(-90 126.7 27.1)">K2</text>
<text x="129.3" y="27" transform="rotate(-90 129.3 27)">L6</text>
<text x="131.8" y="27.1" transform="rotate(-90 131.8 27.1)">M6</text>
<text x="134.4" y="27.1" transform="rotate(-90 134.4 27.1)">M7</text>
<text x="136.9" y="27.1" transform="rotate(-90 136.9 27.1)">M1</text>
<text x="139.4" y="27.1" transform="rotate(-90 139.4 27.1)">M2</text>
<text x="142" y="27.1" transform="rotate(-90 142 27.1)">A1</text>
<text x="98.9" y="41.9">A5</text>
<text x="98.9" y="39.4">A6</text>
<text x="156.1" y="39.4">A9</text>
<text x="156.1" y="41.9">B9</text>
<text x="98.9" y="47">A7</text>
<text x="98.9" y="44.4">B7</text>
<text x="155.7" y="44.4">A10</text>
<text x="155.7" y="47">B10</text>
<text x="216.9" y="43.5" transform="rotate(-90 216.9 43.5)">10</text>
<text x="219.5" y="43.5" transform="rotate(-90 219.5 43.5)">22</text>
<text x="222" y="43.5" transform="rotate(-90 222 43.5)">33</text>
<text x="224.5" y="43.5" transform="rotate(-90 224.5 43.5)">47</text>
<text x="232.2" y="43.1" transform="rotate(-90 232.2 43.1)">7</text>
<text x="234.7" y="43.5" transform="rotate(-90 234.7 43.5)">14</text>
<text x="237.2" y="43.5" transform="rotate(-90 237.2 43.5)">30</text>
<text x="239.8" y="43.5" transform="rotate(-90 239.8 43.5)">40</text>
<text x="244.9" y="43.5" transform="rotate(-90 244.9 43.5)">15</text>
<text x="251.2" y="44.2" transform="rotate(-90 251.2 44.2)">GND</text>
<text x="155.7" y="52.1">M12</text>
<text x="155.7" y="49.5">A11</text>
<text x="99" y="58.4">L4</text>
<text x="99" y="55.9">L5</text>
<text x="155.7" y="57.1">M11</text>
<text x="155.8" y="59.7">L10</text>
<text x="155.8" y="54.6">L11</text>
<text x="261.6" y="57.1">12</text>
<text x="261.6" y="54.6">13</text>
<text x="261.9" y="59.7">3</text>
<text x="98.9" y="61">B5</text>
<text x="98.9" y="63.5">B6</text>
<text x="155.7" y="62.2">M10</text>
<text x="156.1" y="64.8">L9</text>
<text x="261.9" y="64.8">1</text>
<text x="261.9" y="62.2">2</text>
<text x="99" y="66">F2</text>
<text x="156" y="67.3">M9</text>
<text x="156.1" y="69.8">L8</text>
<text x="204.4" y="67.3">16</text>
<text x="204.4" y="69.8">17</text>
<text x="261.6" y="69.8">46</text>
<text x="261.6" y="67.3">48</text>
<text x="98.9" y="73.7">E1</text>
<text x="99" y="76.2">F1</text>
<text x="156" y="72.4">M8</text>
<text x="156.1" y="77.5">B8</text>
<text x="156.1" y="74.9">L7</text>
<text x="204.4" y="72.4">18</text>
<text x="204.4" y="74.9">19</text>
<text x="261.6" y="77.5">43</text>
<text x="261.6" y="74.9">44</text>
<text x="261.6" y="72.4">45</text>
<text x="156" y="82.5">G1</text>
<text x="156.1" y="80">A8</text>
<text x="261.6" y="82.5">41</text>
<text x="261.6" y="80">42</text>
<text x="155.7" y="87.6">B11</text>
<text x="155.7" y="85.1">A12</text>
<text x="204.8" y="85.1">9</text>
<text x="261.6" y="87.6">38</text>
<text x="261.6" y="85.1">39</text>
<text x="155.7" y="92.7">C11</text>
<text x="155.7" y="90.2">B12</text>
<text x="155.7" y="95.2">C12</text>
<text x="261.6" y="95.2">35</text>
<text x="261.6" y="92.7">36</text>
<text x="261.6" y="90.2">37</text>
<text x="98.9" y="99.1">C1</text>
<text x="98.9" y="101.6">D2</text>
<text x="98.9" y="96.5">E2</text>
<text x="155.7" y="97.8">D11</text>
<text x="155.7" y="100.3">D12</text>
<text x="204.3" y="96.5">E2</text>
<text x="204.4" y="99.1">23</text>
<text x="204.4" y="101.6">24</text>
<text x="261.6" y="97.8">34</text>
<text x="261.6" y="100.3">27</text>
<text x="98.9" y="104.1">B1</text>
<text x="98.9" y="106.7">D1</text>
<text x="155.8" y="102.9">E11</text>
<text x="155.8" y="105.4">E12</text>
<text x="155.8" y="107.9">F11</text>
<text x="204.4" y="106.7">21</text>
<text x="204.4" y="104.1">25</text>
<text x="261.6" y="107.9">31</text>
<text x="261.6" y="105.4">32</text>
<text x="261.6" y="102.9">26</text>
<text x="98.9" y="109.2">C2</text>
<text x="155.7" y="113">G11</text>
<text x="155.8" y="110.5">F12</text>
<text x="204.4" y="109.2">20</text>
<text x="204.8" y="113">8</text>
<text x="261.6" y="113">28</text>
<text x="261.6" y="110.5">29</text>
<text x="155.7" y="115.6">G12</text>
<text x="155.7" y="118.1">H11</text>
<text x="261.9" y="115.6">4</text>
<text x="261.9" y="118.1">5</text>
<text x="155.7" y="120.6">H12</text>
<text x="155.8" y="123.2">J11</text>
<text x="155.8" y="125.7">J12</text>
<text x="261.6" y="123.2">11</text>
<text x="261.9" y="120.6">6</text>
<text x="155.7" y="128.3">K11</text>
<text x="155.7" y="130.8">K12</text>
<text x="155.8" y="133.3">L12</text>
<text x="105.2" y="157.9" transform="rotate(-90 105.2 157.9)">E5</text>
<text x="107.7" y="157.9" transform="rotate(-90 107.7 157.9)">E6</text>
<text x="110.2" y="157.9" transform="rotate(-90 110.2 157.9)">E7</text>
<text x="112.8" y="157.9" transform="rotate(-90 112.8 157.9)">E8</text>
<text x="115.3" y="157.8" transform="rotate(-90 115.3 157.8)">F5</text>
<text x="117.9" y="157.8" transform="rotate(-90 117.9 157.8)">F6</text>
<text x="120.4" y="157.8" transform="rotate(-90 120.4 157.8)">F7</text>
<text x="122.9" y="157.8" transform="rotate(-90 122.9 157.8)">F8</text>
<text x="125.5" y="157.9" transform="rotate(-90 125.5 157.9)">G5</text>
<text x="128" y="157.9" transform="rotate(-90 128 157.9)">G6</text>
<text x="130.6" y="157.9" transform="rotate(-90 130.6 157.9)">G7</text>
<text x="133.1" y="157.9" transform="rotate(-90 133.1 157.9)">G8</text>
<text x="135.6" y="157.9" transform="rotate(-90 135.6 157.9)">H5</text>
<text x="138.2" y="157.9" transform="rotate(-90 138.2 157.9)">H6</text>
<text x="140.7" y="157.9" transform="rotate(-90 140.7 157.9)">H7</text>
<text x="143.3" y="157.9" transform="rotate(-90 143.3 157.9)">H8</text>
<text x="145.8" y="157.8" transform="rotate(-90 145.8 157.8)">L1</text>
<text x="148.3" y="157.8" transform="rotate(-90 148.3 157.8)">L2</text>
<text x="150.9" y="158" transform="rotate(-90 150.9 158)">M3</text>
</g>
<g font-size="1.2" fill="#00a0a0">
<text x="114.7" y="31.9" transform="rotate(-90 114.7 31.9)">SW1</text>
<text x="117.3" y="31.9" transform="rotate(-90 117.3 31.9)">SW1</text>
<text x="119.8" y="31.9" transform="rotate(-90 119.8 31.9)">SW2</text>
<text x="122.4" y="34" transform="rotate(-90 122.4 34)">VDD1V8</text>
<text x="124.9" y="35.4" transform="rotate(-90 124.9 35.4)">VDDCORE</text>
<text x="127.4" y="35.4" transform="rotate(-90 127.4 35.4)">VDDCORE</text>
<text x="130" y="33.1" transform="rotate(-90 130 33.1)">VDDIO</text>
<text x="132.5" y="33.1" transform="rotate(-90 132.5 33.1)">VDDIO</text>
<text x="135.1" y="33.1" transform="rotate(-90 135.1 33.1)">VDDIO</text>
<text x="137.6" y="32.6" transform="rotate(-90 137.6 32.6)">VSUP</text>
<text x="140.1" y="32.6" transform="rotate(-90 140.1 32.6)">VSUP</text>
<text x="142.7" y="32.7" transform="rotate(-90 142.7 32.7)">AVDD</text>
<text x="102.6" y="40.1">USB_DN</text>
<text x="146.4" y="40.1">XOD00/P1A0</text>
<text x="102.6" y="42.6">USB_DP</text>
<text x="102.6" y="47.7">USB_VBUS</text>
<text x="102.6" y="45.1">USB_ID</text>
<text x="146.4" y="42.6">XOD01/P1B0</text>
<text x="146.4" y="45.1">XOD10/P1C0</text>
<text x="146.4" y="47.7">XOD11/P1D0</text>
<text x="141.1" y="52.8">XOD13/XLB4out/P1F0</text>
<text x="146.5" y="50.2">XOD12/P1E0</text>
<text x="217.6" y="48.3" transform="rotate(-90 217.6 48.3)">VDD</text>
<text x="220.1" y="48.3" transform="rotate(-90 220.1 48.3)">VDD</text>
<text x="222.7" y="48.3" transform="rotate(-90 222.7 48.3)">VDD</text>
<text x="225.2" y="48.3" transform="rotate(-90 225.2 48.3)">VDD</text>
<text x="232.8" y="49.6" transform="rotate(-90 232.8 49.6)">VDDIO</text>
<text x="235.4" y="49.6" transform="rotate(-90 235.4 49.6)">VDDIO</text>
<text x="237.9" y="49.6" transform="rotate(-90 237.9 49.6)">VDDIO</text>
<text x="240.5" y="49.6" transform="rotate(-90 240.5 49.6)">VDDIO</text>
<text x="245.5" y="49.2" transform="rotate(-90 245.5 49.2)">AVDD</text>
<text x="251.9" y="48.5" transform="rotate(-90 251.9 48.5)">GND</text>
<text x="102.6" y="59.1">MODE[1]</text>
<text x="102.6" y="56.6">MODE[0]</text>
<text x="128.6" y="55.3">XOD14/XLB3out/P4C0/P8B0/P16A8/P32A28</text>
<text x="128.6" y="57.8">XOD15/XLB2out/P4C1/P8B1/P16A9/P32A29</text>
<text x="251.8" y="57.8">XOD01/P1B0</text>
<text x="251.8" y="55.3">XOD00/P1A0</text>
<text x="102.6" y="61.6">MODE[2]</text>
<text x="102.6" y="64.2">MODE[3]</text>
<text x="132.7" y="60.4">XOD16/XLB1out/P4D0/P8B2/P16A10</text>
<text x="132.7" y="62.9">XOD17/XLB0out/P4D1/P8B3/P15A11</text>
<text x="137.9" y="65.5">XLB0in/P4D2/P8B4/P16A12</text>
<text x="251.8" y="62.9">XOD11/P1D0</text>
<text x="251.8" y="60.4">XOD10/P1C0</text>
<text x="251.9" y="65.5">XOD12/P1E0</text>
<text x="102.6" y="66.7">OSC_EXT</text>
<text x="128.7" y="70.5">XOD20/XLB2in/P4C2/P8B6/P16A14/P32A30</text>
<text x="133.6" y="68">XOD19/XLB1in/P4D3/P8B5/P16A13</text>
<text x="208" y="68">MODE[0]</text>
<text x="208" y="70.5">MODE[1]</text>
<text x="234" y="70.5">XOD14/XLB3out/P4C0/P8B0/P16A8/P32A28</text>
<text x="246.5" y="68">XOD13/XLB4out/P1F0</text>
<text x="102.6" y="74.3">XI/CLK</text>
<text x="102.6" y="76.9">XO</text>
<text x="128.7" y="73.1">XOD21/XLB3in/P4C3/P8B7/P16A15/P32A31</text>
<text x="141.7" y="75.6">XOD22/XLB4in/P1G0</text>
<text x="208" y="73.1">MODE[2]</text>
<text x="208" y="75.6">MODE[3]</text>
<text x="234" y="73.1">XOD15/XLB2out/P4C1/P8B1/P16A9/P32A29</text>
<text x="238.2" y="75.6">XOD16/XLB1out/P4D0/P8B2/P16A10</text>
<text x="137.5" y="83.2">XOD43/WAKE/P8D7/P16B15</text>
<text x="146.6" y="80.7">XOD35/P1L0</text>
<text x="147" y="78.2">XOD24/P1I0</text>
<text x="238.2" y="78.2">XOD17/XLB0out/P4D1/P8B3/P15A11</text>
<text x="239" y="83.2">XOD19/XLB1in/P4D3/P8B5/P16A13</text>
<text x="239" y="80.7">XOD18/XLB0in/P4D2/P8B4/P16A12</text>
<text x="140.3" y="88.3">XOD50/XLC3out/P32A1</text>
<text x="140.3" y="85.8">XOD49/XLC4out/P32A0</text>
<text x="208" y="85.8">XI/CLK</text>
<text x="234.1" y="88.3">XOD21/XLB2in/P4C3/P8B7/P16A15/P32A31</text>
<text x="234.1" y="85.8">XOD20/XLB2in/P4C2/P8B6/P16A14/P32A30</text>
<text x="140.3" y="93.4">XOD52/XLC1out/P32A3</text>
<text x="140.3" y="90.9">XOD51/XLC2out/P32A2</text>
<text x="140.3" y="95.9">XOD53/XLC0out/P32A4</text>
<text x="247.1" y="90.9">XOD22/XLB4in/P1G0</text>
<text x="251.8" y="93.4">XOD23/P1H0</text>
<text x="252.4" y="95.9">XOD24/P1I0</text>
<text x="102.6" y="99.7">TCK</text>
<text x="102.6" y="97.2">DEBUG</text>
<text x="141.1" y="98.5">XOD54/XLC0in/P32A5</text>
<text x="141.1" y="101">XOD55/XLC1in/P32A6</text>
<text x="208" y="97.2">DEBUG</text>
<text x="208" y="99.7">TCK</text>
<text x="251.8" y="101">XOD34/P1K0</text>
<text x="252" y="98.5">XOD25/P1J0</text>
<text x="102.6" y="104.8">TDO</text>
<text x="102.6" y="107.4">TMS</text>
<text x="102.6" y="102.3">TDI</text>
<text x="141.1" y="103.6">XOD56/XLC2in/P32A7</text>
<text x="141.5" y="106.1">XOD57XLC3in/P32A8</text>
<text x="208" y="107.4">TMS</text>
<text x="208" y="102.3">TDI</text>
<text x="208" y="104.8">TDO</text>
<text x="244.1" y="106.1">XOD36/P1M0/P8D0/P16B8</text>
<text x="252" y="103.6">XOD35/P1L0</text>
<text x="102.6" y="109.9">RST</text>
<text x="139.6" y="113.7">XOD62/XLD3out/P32A11</text>
<text x="139.6" y="111.2">XOD61/XLD4out/P32A10</text>
<text x="141.1" y="108.6">XOD58/XLC4in/P32A9</text>
<text x="208" y="113.7">RST</text>
<text x="208" y="109.9">TRST</text>
<text x="243.5" y="111.2">XOD38/P1O0/P8D2/P16B10</text>
<text x="243.6" y="113.7">XOD39/P1P0/P8D3/P16B11</text>
<text x="245" y="108.6">XOD37/P1N/P8D1/P16B8</text>
<text x="139.6" y="118.8">XOD64/XLD1out/P32A13</text>
<text x="139.6" y="116.3">XOD63/XLD2out/P32A12</text>
<text x="245.7" y="116.3">XOD52/XLC1out/P32A3</text>
<text x="245.7" y="118.8">XOD53/XLC0out/P32A4</text>
<text x="139.6" y="121.3">XOD65/XLD0out/P32A14</text>
<text x="140.8" y="123.9">XOD66XLD0in/P32A15</text>
<text x="246.5" y="121.3">XOD54/XLC0in/P32A5</text>
<text x="246.5" y="123.9">XOD55/XLC1in/P32A6</text>
<text x="140.4" y="129">XOD68/XLD2in/P32A17</text>
<text x="140.4" y="126.4">XOD67/XLD1in/P32A16</text>
<text x="140.4" y="131.5">XOD69/XLD3in/P32A18</text>
<text x="140.4" y="134">XOD70/XLD4in/P32A19</text>
<text x="105.8" y="154.2" transform="rotate(-90 105.8 154.2)">GND</text>
<text x="108.4" y="154.2" transform="rotate(-90 108.4 154.2)">GND</text>
<text x="110.9" y="154.2" transform="rotate(-90 110.9 154.2)">GND</text>
<text x="113.5" y="154.2" transform="rotate(-90 113.5 154.2)">GND</text>
<text x="116" y="154.2" transform="rotate(-90 116 154.2)">GND</text>
<text x="118.5" y="154.2" transform="rotate(-90 118.5 154.2)">GND</text>
<text x="121.1" y="154.2" transform="rotate(-90 121.1 154.2)">GND</text>
<text x="123.6" y="154.2" transform="rotate(-90 123.6 154.2)">GND</text>
<text x="126.2" y="154.2" transform="rotate(-90 126.2 154.2)">GND</text>
<text x="128.7" y="154.2" transform="rotate(-90 128.7 154.2)">GND</text>
<text x="131.2" y="154.2" transform="rotate(-90 131.2 154.2)">GND</text>
<text x="133.8" y="154.2" transform="rotate(-90 133.8 154.2)">GND</text>
<text x="136.3" y="154.2" transform="rotate(-90 136.3 154.2)">GND</text>
<text x="138.9" y="154.2" transform="rotate(-90 138.9 154.2)">GND</text>
<text x="141.4" y="154.2" transform="rotate(-90 141.4 154.2)">GND</text>
<text x="143.9" y="154.2" transform="rotate(-90 143.9 154.2)">GND</text>
<text x="146.5" y="154.2" transform="rotate(-90 146.5 154.2)">PGND</text>
<text x="149" y="154.2" transform="rotate(-90 149 154.2)">PGND</text>
<text x="151.6" y="154.2" transform="rotate(-90 151.6 154.2)">PGND</text>
</g>
<g font-size="1.1" fill="#00a0a0">
<text x="41.7" y="33.3" transform="rotate(-90 41.7 33.3)">D+</text>
<text x="45.5" y="33.2" transform="rotate(-90 45.5 33.2)">D-</text>
<text x="48" y="36.5" transform="rotate(-90 48 36.5)">SHIELD</text>
<text x="48" y="46.5" transform="rotate(-90 48 46.5)">ID</text>
<text x="41.7" y="49.2" transform="rotate(-90 41.7 49.2)">Vbus</text>
<text x="45.5" y="49" transform="rotate(-90 45.5 49)">GND</text>
<text x="56.2" y="61.8">+5V</text>
</g>
</svg>
